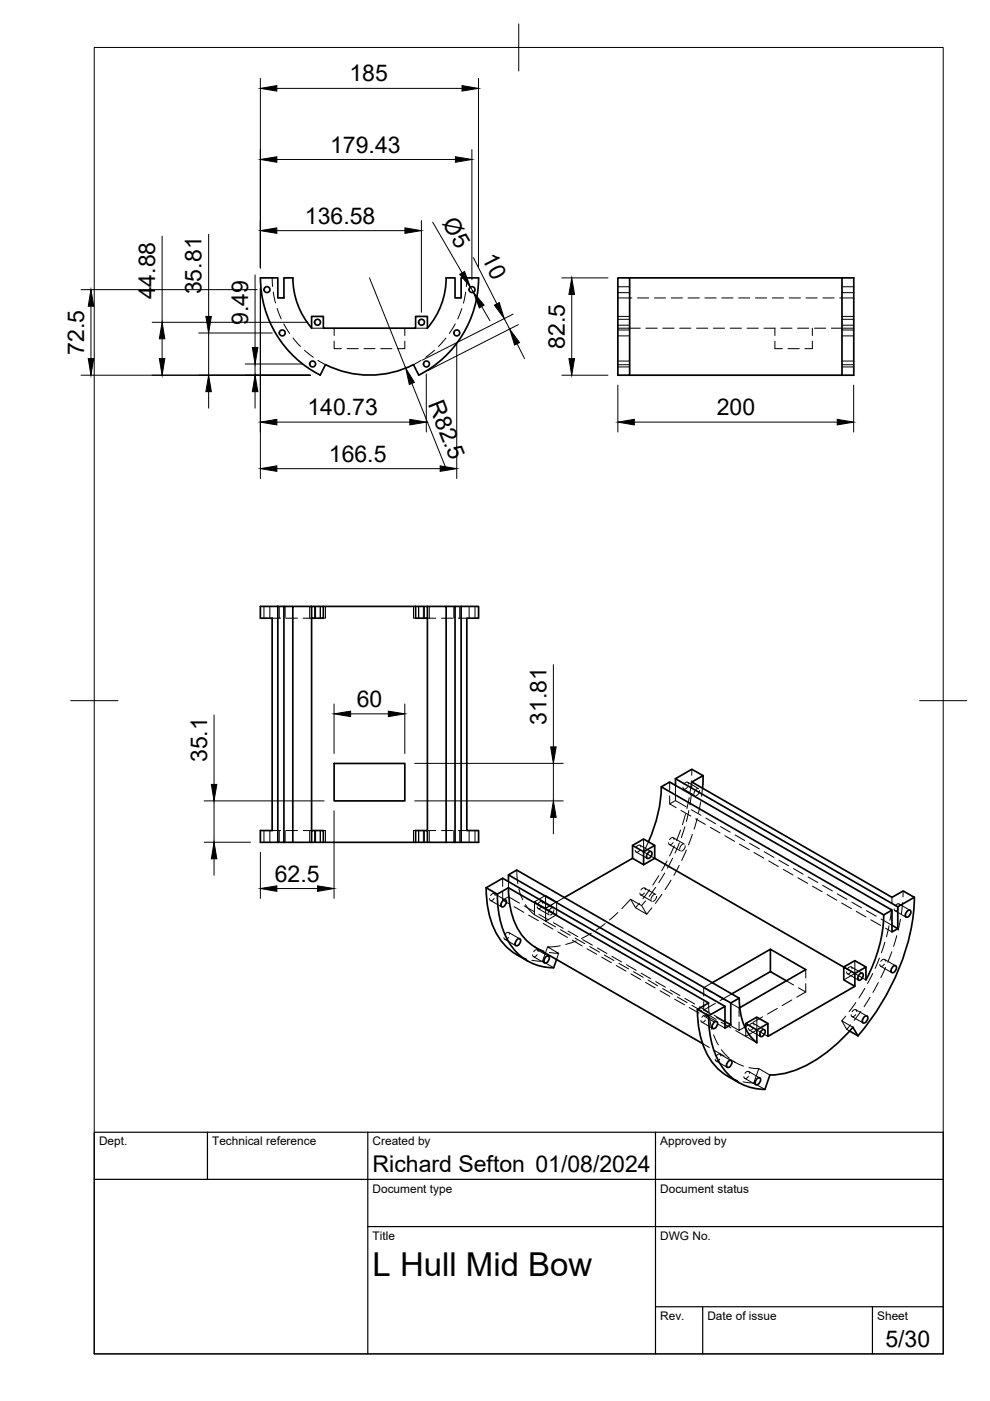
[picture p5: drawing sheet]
<svg xmlns="http://www.w3.org/2000/svg" width="210mm" height="297mm" viewBox="0 0 210 297" stroke-linecap="round" stroke-linejoin="round" font-family="sans-serif">
<!-- layer: Visible -->
<g fill="none" stroke="#000" stroke-width=".36">
<path d="M55.2 58.9h3.7v4.3h1.3v-4.3h1.9a16.4 16.4 0 0 0 4 10.7M55.2 58.9a23.1 23.1 0 0 0 12.7 20.6M131 58.9h2.5v20.7h-2.5zM133.5 58.9h45M178.5 58.9h2.5v20.7h-2.5zM66.1 69.6v-2.5h2.5v2.5h19.5v-2.5h2.5v2.5M69 77.3l-1.1 2.3M87.7 77.3l1.1 2.3M87.7 77.3a20.6 20.6 0 0 1-18.7 0M90.6 69.6a16.3 16.3 0 0 0 4-10.7h1.9v4.3h1.3v-4.3h3.7a23.1 23.1 0 0 1-12.7 20.6M133.5 79.6h45M58.9 128.6v50h1.3"/>
<path d="M60.2 128.6h-5v2.5h2.5v45h-2.5v2.5h3.7M62.1 128.6h-1.9v50M66.1 128.6v2.5h2.5v-2.5h-6.5v50M66.1 131.1v45M68.6 128.6h19.5M88.1 128.6h2.5v2.5h-2.5zM90.6 128.6h4v50M90.6 131.1v45M94.6 128.6h1.9v50M96.5 128.6h5v2.5h-2.5v45h2.5v2.5h-41.3M97.8 128.6v50M66.1 178.6v-2.5h2.5v2.5"/>
<path d="M70.8 161.9h15v7.9h-15zM88.1 178.6v-2.5h2.5v2.5M134.1 179.2l2.4-1.3 2.3 1.3-2.3 1.4M138.8 179.2v2.8M140.2 166.8a29.1 29.1 0 0 1-2.7 11.7M143.2 165.1l3.5-2 2.4 1.4-2.4 1.3 42.4 24.5 2.4-1.4 2.3 1.4M143.2 165.1v1.4M143.2 165.1l47.2 27.2M149.1 164.5l-.1 2.6M103.1 188.2a17.7 17.7 0 0 0 3.8 12.1 15.6 15.6 0 0 0 5 3.4M103.1 188.2l3.5-2 47.1 27.2v4.6l1.2-.7M103.1 188.2l2.3 1.4"/>
<path d="M105.5 189.6a18 18 0 0 0 3.6 11.8 10.7 10.7 0 0 0 8.3 3.8l.6-1.8M106.6 191l.6-.2a.97 .97 0 0 1-.8 1.5 .84 .84 0 0 1 .2-1.3zM107.8 188.2l42.4 24.4-2.3 1.4M107.8 188.2l-2.4 1.4M107.8 185.5v1.4M107.8 188.2a15.2 15.2 0 0 0 4 11.4l1.7 1.2 35.5 20.5M109.6 199.3l.6-.3a.97 .97 0 0 1-.8 1.5 .84 .84 0 0 1 .2-1.2zM134.1 182l2.4 1.3 2.3-1.3M134.1 182v-2.8l2.4 1.4v2.7M134.1 182l-14.4 8.3M137.4 180.8l.7-.3a.97 .97 0 0 1-.9 1.5 .84 .84 0 0 1 .2-1.2zM138.8 182l40.1 23 2.4-1.3 2.3 1.3"/>
<path d="M187.4 194a30.6 30.6 0 0 1-3.8 13.7M189.1 196.2l1.3 .7M192.3 193.2l.7-.2a.97 .97 0 0 1-.9 1.4 .84 .84 0 0 1 .2-1.2zM193.8 190.3l-3.4 2v4.6l-1.3 .7v-4.6l-1.7 1-47.2-27.2 1.8-1 47.1 27.2M193.9 190.2a47.4 47.4 0 0 1-10.8 28l-1.2 1.4M115.7 203l.6-.3a.97 .97 0 0 1-.8 1.5 .84 .84 0 0 1 .2-1.2zM147.9 214a17.7 17.7 0 0 0 3.8 12.1 15.6 15.6 0 0 0 5 3.4M147.9 214l2.3 1.4M150.2 215.4a18 18 0 0 0 3.7 11.8 10.7 10.7 0 0 0 8.3 3.8M151.3 216.8l.7-.2a.97 .97 0 0 1-.9 1.5 .84 .84 0 0 1 .2-1.3zM153.7 213.4l-3.5 2M153.7 216.6l1.2 .7"/>
<path d="M154.9 212.6l-47.1-27.1 1.8-1 47.1 27.1-1.8 1v4.7M156.7 211.6a11.4 11.4 0 0 0 3.8 9.5M158.1 217v1.2M161.4 218.5l.7-.2a.97 .97 0 0 1-.9 1.5 .84 .84 0 0 1 .2-1.3zM162.8 217l-2.3-1.3-2.4 1.3 2.4 1.4M163.3 201.3l-12.3 7.1M163.3 206l-8.1 4.7M166.7 207.9l-3.4-1.9v-4.7l7.5 4.3-14 8.1M180.1 218.6l1.8 1M180.8 217.8l1.1 1.8M180.9 217.8a29.7 29.7 0 0 1-14 9.6l-2.4 .5h-1.2l-1.1 3.1M181.3 206.4l-2.4-1.4v2.8l2.4 1.3"/>
<path d="M182.2 206.6l.7-.3a.97 .97 0 0 1-.9 1.5 .84 .84 0 0 1 .2-1.2zM183.2 215.7l.6-.3a.97 .97 0 0 1-.8 1.5 .84 .84 0 0 1 .2-1.2zM183.6 207.8v-2.8l-2.3 1.4v2.7l-18.5 10.6v-2.7l-2.3 1.4v2.7M189.3 205l.6-.2a.97 .97 0 0 1-.8 1.4 .84 .84 0 0 1 .2-1.2zM154.4 225.1l.6-.3a.97 .97 0 0 1-.8 1.5 .84 .84 0 0 1 .2-1.2zM160.5 228.8l.6-.3a.97 .97 0 0 1-.8 1.5 .84 .84 0 0 1 .2-1.2z"/>
<circle cx="56.6" cy="61.4" r=".62"/>
<circle cx="59.8" cy="70.6" r=".62"/>
<circle cx="66.3" cy="77.2" r=".62"/>
<circle cx="67.3" cy="68.3" r=".62"/>
<circle cx="89.4" cy="68.3" r=".62"/>
<circle cx="90.4" cy="77.2" r=".62"/>
<circle cx="96.8" cy="70.6" r=".62"/>
<circle cx="100.1" cy="61.4" r=".62"/>
</g>
<!-- layer: Hidden -->
<g fill="none" stroke="#000" stroke-width=".21">
<path d="M57.7 58.9l.1 1.8M99 58.9l-.1 1.9M57.9 61.9l.5 2.3M58.8 65.4l.8 2.2M60.2 68.7l1.2 2M62.1 71.7l1.6 1.8M64.6 74.3l1.8 1.4M66.1 69.6h2.5M67.4 76.4l1.6 .9M70.8 72.3v1.6h1.6M70.8 69.6v1.5M73.6 73.9h2.3"/>
<path d="M77.2 73.9h2.3M80.7 73.9h2.4M85.8 72.3v1.6h-1.5M85.8 69.6v1.5M88.1 69.6h2.5M89.3 76.4l-1.6 .9M92.1 74.3l-1.8 1.4M94.6 71.7l-1.6 1.8M96.5 68.7l-1.2 2M97.9 65.4l-.9 2.2M98.7 61.9l-.4 2.4M131 69.6h4.8"/>
<path d="M131 63.2h3M131 77.3h2.5M131 67.1h2.5M131 77.8h2.5M131 76.5h2.5M131 62h2.5M131 60.8h2.5M131 71.2h2.5M131 70h2.5M131 68.9h2.5M131 67.7h2.5M135.2 63.2h2.3"/>
<path d="M136.9 69.6h2.4M138.7 63.2h2.4M140.5 69.6h2.4M142.3 63.2h2.4M144.1 69.6h2.4M145.9 63.2h2.4M147.7 69.6h2.4M149.5 63.2h2.3M151.2 69.6h2.4M153 63.2h2.4M154.8 69.6h2.4M156.6 63.2h2.4"/>
<path d="M158.4 69.6h2.4M160.2 63.2h2.4M162 69.6h2.3v1.5M163.7 63.2h2.4M164.3 72.3v1.6h1.6M165.5 69.6h2.4M167.1 73.9h2.4M167.3 63.2h2.4M169.1 69.6h2.4M170.9 63.2h2.4M172.2 72.3v1.6h-1.6M172.2 69.6v1.5"/>
<path d="M172.7 69.6h2.4M174.5 63.2h2.3M176.3 69.6h4.7M178 63.2h3M178.5 77.3h2.5M178.5 67.1h2.5M178.5 77.8h2.5M178.5 76.5h2.5M178.5 62h2.5M178.5 60.8h2.5M178.5 71.2h2.5M178.5 70h2.5"/>
<path d="M178.5 68.9h2.5M178.5 67.7h2.5M56 128.6v2.5M57.2 128.6v2.5M57.7 131.1h1.8M59.2 128.6v2.5M60.5 128.6v2.5M60.7 131.1h2.4M64.3 131.1h1.8M65.7 128.6v2.5M66.7 128.6v2.5M66.9 128.6v2.5"/>
<path d="M67.9 128.6v2.5M69 128.6v2.5h-.4M87.7 128.6v2.5h.4M88.7 128.6v2.5M88.8 128.6v2.5M89.8 128.6v2.5M90 128.6v2.5M90.6 131.1h1.8M91 128.6v2.5M93.6 131.1h2.4M96.2 128.6v2.5M97.2 131.1h1.8"/>
<path d="M97.5 128.6v2.5M99.5 128.6v2.5M100.7 128.6v2.5M56 176.1v2.5M57.2 176.1v2.5M57.7 176.1h1.8M59.2 176.1v2.5M60.5 176.1v2.5M60.7 176.1h2.4M64.3 176.1h1.8M65.7 176.1v2.5M66.7 176.1v2.5"/>
<path d="M66.9 176.1v2.5M67.9 176.1v2.5M68.6 176.1h.4v2.5M88.1 176.1h-.4v2.5M88.7 176.1v2.5M88.8 176.1v2.5M89.8 176.1v2.5M90 176.1v2.5M90.6 176.1h1.8M91 176.1v2.5M93.6 176.1h2.4M96.2 176.1v2.5"/>
<path d="M97.2 176.1h1.8M97.5 176.1v2.5M99.5 176.1v2.5M100.7 176.1v2.5M135.7 179.2l2.3 1.4M135.9 179.6a.48 .48 0 0 0-.5-.5 .48 .48 0 0 0-.5 .5M136.5 177.9v2.7l2.3 1.4M137.5 178.5l-1 2.1M141.9 179.1l2.4 1.3M142 170.4l1.4 .8M142 165.8v1.7M142 168.7v1.7"/>
<path d="M142.7 178.7a.47 .47 0 0 1-.5 .4 .47 .47 0 0 1-.4-.4M142.7 177.6l2.4 1.4M142.9 178a.48 .48 0 0 0-.5-.4 .48 .48 0 0 0-.4 .4M143 179.3l-1 2.2M143.2 166.5v3.2M143.2 169.7l2.3 1.4M143.2 169.7l-1.2 .7M144 178.7l-.9 2.2M144.3 176l-.9 2.2M144.4 171.8l2.1 1.2M144.9 179l-.5 .3-.3 .7M145 167.3l2.3 1.4"/>
<path d="M145.2 175.3l-.7 2.3M145.3 179.4l-.3 .7-.5 .3M145.4 172.6l-.7 2.3M145.8 166.9h-.1a.48 .48 0 0 1-.4 .4 .48 .48 0 0 1-.5-.3v-.1M145.8 165.8l2.3 1.4M146 166.3a.48 .48 0 0 0-.5-.5 .48 .48 0 0 0-.5 .5M146 171.8l-.5 2.4M146.1 169.1l-.5 2.3M146.6 171.7l2 1.2M146.6 168.3l-.3 2.4M146.6 165.6l-.3 2.3M146.7 165.8v1.3"/>
<path d="M146.7 163.1v1.3M146.8 176.9l-.8 2.2M147.5 173.6l2.1 1.2M147.8 173.5l-.6 2.3M147.9 167.2l-.4 .3-.3 .8M148.3 167.6l-.3 .8-.4 .3M148.6 170l-.5 2.3M148.9 167.1l-.2 1.7M149.6 173.4l2.1 1.3M150.6 175.4l2.1 1.2M152.8 175.2l2 1.2M153.7 177.2l2 1.2"/>
<path d="M155.9 177l2 1.2M156.8 179l2.1 1.2M158.9 178.8l2.1 1.2M104 190.9l2.3 1.4M104.8 190.5h-.1a.48 .48 0 0 1-.4 .4 .48 .48 0 0 1-.5-.3v-.1M104.8 189.5l2.4 1.3M105 189.9a.48 .48 0 0 0-.5-.5 .48 .48 0 0 0-.5 .5M106.6 190.8l1.2-.7 2.3 1.4M106.6 186.2v1.7M106.6 189.1v1.7M106.6 190.8l1.3 .8M107 199.1l2.4 1.4"/>
<path d="M107.8 186.9v3.2M107.8 198.7v.1a.47 .47 0 0 1-.5 .4 .47 .47 0 0 1-.5-.4M107.9 197.7l2.3 1.4M108 198.1a.45 .45 0 0 0-.4-.5 .45 .45 0 0 0-.5 .4v.1M109 192.2l2.1 1.2M109.6 184.5l.2 2.9M110 188.5l.8 2.3M111.1 192.1l2.1 1.2M111.4 191.8l.8 1.1 1.1 1M112.1 194l2.1 1.2M114.1 192.6l2.3 1.4M114.3 193.9l2 1.1"/>
<path d="M114.9 192.2h-.1a.46 .46 0 0 1-.4 .5 .46 .46 0 0 1-.5-.5M114.9 191.2l2.4 1.3M115.1 191.5a.48 .48 0 0 0-.5-.4 .48 .48 0 0 0-.5 .5M115.2 195.8l2 1.2M115.7 192.6l2.3 1.3-2.3 1.4 2.1 1.2M115.7 189.9l2.3 1.3-2.3 1.4zM115.7 189.9l-2.4 1.3 2.4 1.4v2.7l-2.4-1.4v-2.7M117 192.5l-.4 .3-.3 .8M117.2 191.7l-1.5 .9M117.3 195.6l2.1 1.2M117.4 192.9l-.2 .8-.5 .3M118 191.2v2.7"/>
<path d="M118.3 197.6l2 1.2M118.8 197.1l2.1 1.2M119.7 190.3l-1.5 .8M120.4 197.4l2.1 1.2M121.4 199.4l2 1.2M121.9 198.9l2.1 1.2M122.2 199.5l-2.2 .7M123.5 199.2l2.1 1.2M125.4 197.9l-2.1 1.1M128.3 195.8l-1.9 1.4M131 193.5l-1.8 1.6M133.7 190.7l1 1.8 2.4 1.3 1.1-1.3"/>
<path d="M134.9 180.6l2.3 1.4M135.6 191.5l-.9 1M135.7 180.2l-.1 .1a.47 .47 0 0 1-.5 .4 .47 .47 0 0 1-.4-.4M135.8 189.7l2.4 1.4M136 192l1.1 1.8M136.6 189.3v.1a.47 .47 0 0 1-.5 .4 .47 .47 0 0 1-.4-.5M136.7 188.3l2.3 1.3M136.8 188.7a.44 .44 0 0 0-.4-.5 .44 .44 0 0 0-.4 .4l-.1 .1M136.9 191l-.9 1-2.3-1.3-1.9 1.9M137.7 188.6l-1.4 1.9M138.8 189.6l-.5 .4-.3 .7M139 188.1l-1.4 2"/>
<path d="M139.2 190l-.3 .8-.4 .3M139.7 185.7l-1.3 2M140.3 189.6l-1.4 1.9M140.9 185.1l-1.2 2M141.4 182.5l-1.1 2.1M142.3 186.6l-1.3 2M142.6 182l-1.1 2.1M144 183.5l-1.1 2.1M145.5 180.2l-1 2.2M159.9 180.7l2 1.2M162 180.6l2.1 1.2M163 182.5l2 1.2"/>
<path d="M165.1 182.4l2.1 1.2M166.1 184.3l2 1.2M168.2 184.2l2.1 1.1M169.2 186.1l2 1.2M171.3 185.9l2.1 1.2M172.3 187.9l2 1.2M174.4 187.7l2.1 1.2M175.4 189.7l2 1.2M177.5 189.5l2.1 1.2M178.5 191.5l2 1.1M180.6 191.3l2.1 1.2M181.5 193.2l2.1 1.2"/>
<path d="M183.7 193.1l2.1 1.2M184.6 195l2.1 1.2M186.8 194.8l2.3 1.4M187.6 199.8l-.7 2.2M187.7 196.8l1.4 .8M188.5 196.3l-.5 2.3M189 192.8l-.3 2.3M189.1 190.3v1.3M189.8 193.1l2.3 1.4M190.1 198.4l-.6 2.3M190.5 192.7a.47 .47 0 0 1-.5 .5 .47 .47 0 0 1-.4-.5M190.6 191.7l2.4 1.3"/>
<path d="M190.8 192a.44 .44 0 0 0-.4-.4 .44 .44 0 0 0-.5 .3l-.1 .2M190.9 194.9l-.5 2.3M191.4 191.4l-.3 2.3M191.5 188.9v1.3M109.5 202.4l2.1 .9M112.8 203.6l2.2 .2M113.1 202.8l2.4 1.4M113.5 200.9l1.8 .7M113.9 202.4v.1a.47 .47 0 0 1-.5 .4 .47 .47 0 0 1-.5-.4v-.1M113.9 201.4l2.4 1.3M114.1 201.8a.48 .48 0 0 0-.5-.5 .48 .48 0 0 0-.4 .5M115 203.8l2.4 1.4"/>
<path d="M116.1 200.8l-1.1 3M118.4 202.1l-.4 1.3M118.8 200.5l-2.7 .3 2.3 1.3-1.9-.2M124.5 201.2l2 1.1M125 200.7l2.1 1.2M126.6 201l2.1 1.2M127.6 202.9l2 1.2M128.1 202.5l2.1 1.2M129.7 202.8l2.1 1.1M130.7 204.7l2 1.2M131.2 204.2l2.1 1.2M132.8 204.5l2.1 1.2"/>
<path d="M133.8 206.5l2 1.2M134.3 206l2.1 1.2M135.9 206.3l2.1 1.2M136.9 208.3l2 1.2M137.4 207.8l2.1 1.2M139 208.1l2.1 1.2M140 210.1l2 1.2M140.5 209.6l2.1 1.2M142.1 209.9l2.1 1.2M143 211.8l2.1 1.2M143.6 211.4l2.1 1.2M145.2 211.7l2.1 1.2"/>
<path d="M146.1 213.6l2.1 1.2M146.7 213.2l2.1 1.1M148.3 213.5l2.1 1.2M148.8 216.7l2.3 1.4M149.2 209.4v1.8M149.2 212.4v1.8M149.2 214.2l1.7 .9M149.2 209.4l1.7 1M149.2 215.4l2.1 1.2M149.6 216.3h-.1a.46 .46 0 0 1-.4 .5 .46 .46 0 0 1-.5-.5M149.6 215.3l2.4 1.3M149.8 215.6a.45 .45 0 0 0-.4-.4 .45 .45 0 0 0-.5 .4l-.1 .1"/>
<path d="M149.8 214.9l2 1.2M150.2 212.6l.1 2.1M150.5 215.9l.4 2.4M151 208.4l-1.8 1M151.3 219.4l1 2.1M151.4 215.3l2.3 1.3M151.7 212.7l-2.5 1.5M151.9 215.7l2.1 1.2M151.9 211l2.1 1.2M152.3 217.2l1.4 .8M152.9 216.7l2.1 1.2M155 217.5l1.7 1"/>
<path d="M155 212.8l1.7 .9M155.2 210.7l-2.5 1.4M156 218.5l2.1 1.2 2.4-1.3 2.3 1.3M156.7 216.7v1.8l1.9-1.1M156.7 213.7v1.8M156.8 213.7h-.1M158.1 218.2v1.5l2.4 1.4M158.9 218.4l2.3 1.4M159.7 218h-.1a.47 .47 0 0 1-.4 .5 .47 .47 0 0 1-.5-.5M159.7 217l2.4 1.3M159.9 217.3a.44 .44 0 0 0-.4-.4 .44 .44 0 0 0-.5 .4l-.1 .1M160.5 215.7v2.7"/>
<path d="M161.7 215.6l-2.1 1.2M164.8 213.8l-2.1 1.2M166.7 207.9l1.6 .9M167.9 212l-2.1 1.2M169.3 209.4l1.5 .9M170.8 205.6v1.8M170.8 208.6v1.7M170.8 210.3l-1.9 1.1M178.5 216.4l1 1.9M178.9 205l2.4 1.4-2.4 1.4M179.3 215.4l-.8 1 2.3 1.4M179.5 218.3l.6 .3"/>
<path d="M179.7 206.4l2.3 1.4M180.4 217.3l-.9 1M180.4 206v.1a.47 .47 0 0 1-.4 .4 .47 .47 0 0 1-.5-.4M180.5 205l2.3 1.4M180.6 215.5l2.4 1.4M180.7 205.4a.48 .48 0 0 0-.5-.5 .48 .48 0 0 0-.5 .5M181.3 203.7v2.7l2.3 1.4M181.4 215.1v.1a.47 .47 0 0 1-.4 .4 .47 .47 0 0 1-.5-.4v-.1M181.4 212.6l-1.4 1.9M181.5 214.1l2.3 1.3M181.6 214.5a.48 .48 0 0 0-.5-.5 .48 .48 0 0 0-.4 .5M182.5 214.4l-1.4 2"/>
<path d="M183.4 209.6l-1.3 2M184.5 211.4l-1.3 2.1M185 206.4l-1.1 2.1M186.2 208.3l-1.1 2.1M186.5 203.1l-1 2.2M186.7 204.9l2.4 1.3M187.5 204.4v.1a.48 .48 0 0 1-.5 .4 .48 .48 0 0 1-.5-.4M187.5 203.4l2.4 1.4M187.7 203.8a.48 .48 0 0 0-.5-.4 .48 .48 0 0 0-.4 .4M187.8 205.1l-1 2.2M189.1 201.8l-.9 2.2M149 221.3l1.4 .8"/>
<path d="M151.4 222.7l2.1 1.2M151.8 224.9l2.4 1.4M152.6 224.5v.1a.47 .47 0 0 1-.5 .4 .47 .47 0 0 1-.5-.4M152.7 223.5l2.3 1.4M152.8 223.9a.48 .48 0 0 0-.5-.5 .48 .48 0 0 0-.4 .5M153 222.6l1.6 1.7M154.3 228.2l2.1 .9M154.5 224.5l1.5 .8M155.5 225l2.1 1M157.5 229.4l2.3 .2M157.9 228.6l2.4 1.4M158.7 228.2h-.1a.47 .47 0 0 1-.4 .5 .47 .47 0 0 1-.5-.5"/>
<path d="M158.7 227.2l2.4 1.3M158.8 226.3l2.1 .3M158.9 227.6a.48 .48 0 0 0-.5-.5 .48 .48 0 0 0-.5 .5M163.2 227.9l-2.3-1.3-1.1 3 2.4 1.4"/>
</g>
<!-- layer: BORDER -->
<path d="M20 10.1h180v276.9h-180zM110 5.1v10M15 148.6h10M195 148.6h10" fill="none" stroke="#000" stroke-width=".21"/>
<!-- layer: TITLEBLOCK -->
<path d="M20 240.1h180v46.9h-180zM20 250h180M44 240.1v9.9M78 240.1v46.9M139 240.1v46.9M78 260.1h122M139 277.1h61M149 277.1v9.9M185 277.1v9.9" fill="none" stroke="#000" stroke-width=".25"/>
<!-- layer: FD_Dimensions -->
<g fill="none" stroke="#000" stroke-width=".21">
<path d="M55.2 16.6v40.2M58.7 18.7h39.3M101.5 16.6v40.2M58.7 33.8h37.9M100.1 31.7v27.6M34.4 50.1v18.2M44.2 49.7v17.4M54.1 58.3v15.4M58.7 48.9h27.2M78.3 58.9l7.7 19.1M89.3 46.8v19.4M91.7 47.1l6.3 10.8"/>
<path d="M100.4 54.6l4.9 9.8M119.1 58.9h9.8M17.2 79.6h48.6M17.2 61.4h37.3M19.3 64.9v11.1M32.3 68.3h32.9M34.4 71.8v4.2M42.1 70.6h15.6M44.2 70.6v9M52 77.2h12.2M54.1 77.2v2.4M55.2 61v40.5"/>
<path d="M90.4 79.3v12.3M96.8 72.7v28.8M99.7 60.9l.7 1.1M102.1 65l1.8 3M106.9 67.5l1.2 2.3M108.8 66.6l-19.3 9.8M109.6 72.9l1.6 3.1M109.9 68.8l-19.2 9.8M119.1 79.6h9.8M121.2 62.4v13.6M44.2 83v3.5M54.1 83v3.5"/>
<path d="M58.7 89.5h28.2M58.7 99.4h34.6M87.3 81.3l7.3 18.2M131 81.6v10M134.5 89.5h43M181 81.6v10M45.4 151.6v14.7M70.8 149.3v10.5M74.3 151.3h8M85.8 149.3v10.5M117.3 140.9v17.5M43.3 178.6h9.8"/>
<path d="M43.3 169.8h25.4M45.4 169.8v8.8M70.8 171.9v18.6M87.9 169.8h31.5M87.9 161.8h31.5M117.3 161.8v8M117.3 173.3v3.5M45.4 182.1v3.5M55.2 180.7v9.8M58.7 188.4h8.6"/>
</g>
<g fill="#000" stroke="#000" stroke-width=".21">
<path d="M55.2 18.7l3.5-.6v1.2zM98 18.1l3.5 .6-3.5 .6zM55.2 33.8l3.5-.6v1.2zM96.6 33.2l3.5 .6-3.5 .6zM55.2 48.9l3.5-.6v1.2zM85.9 48.3l3.4 .6-3.4 .6zM97.5 58.2l1-.6 1.2 3.3zM18.7 76h1.2l-.6 3.6zM19.3 61.4l.6 3.5h-1.2zM33.8 76h1.1l-.5 3.6zM34.4 68.3l.5 3.5h-1.1zM43.6 67.1h1.2l-.6 3.5z"/>
<path d="M53.5 73.7h1.2l-.6 3.5zM100.4 62l2.2 2.7-1 .6zM104.8 64.7l1.1-.5 1 3.3zM108.1 69.8l2.1 2.8-1.1 .6zM120.6 76h1.2l-.6 3.6zM121.2 58.9l.6 3.5h-1.2zM44.2 79.6l.6 3.4h-1.2zM54.1 79.6l.6 3.4h-1.2zM55.2 99.4l3.5-.6v1.1zM55.2 89.5l3.5-.6v1.2zM86.9 88.9l3.5 .6-3.5 .6zM86 78l1.9 3.1-1.1 .4z"/>
<path d="M93.3 98.8l3.5 .6-3.5 .5zM131 89.5l3.5-.6v1.2zM177.5 88.9l3.5 .6-3.5 .6zM70.8 151.3l3.5-.5v1.1zM82.3 150.8l3.5 .5-3.5 .6zM116.8 158.4h1.1l-.6 3.4zM44.8 166.3h1.2l-.6 3.5zM117.3 169.8l.6 3.5h-1.1zM45.4 178.6l.6 3.5h-1.2zM55.2 188.4l3.5-.6v1.2zM67.3 187.8l3.5 .6-3.5 .6z"/>
</g>
<text font-size="7" x="79" y="270.6">L Hull Mid Bow</text>
<g font-size="4.9">
<text x="74.1" y="17.3">185</text>
<text x="70" y="32.3">179.43</text>
<text x="64.6" y="47.4">136.58</text>
<text x="93.7" y="47.4" transform="rotate(60 93.7 47.4)">Ø5</text>
<text x="102.1" y="54.7" transform="rotate(63 102.1 54.7)">10</text>
<text x="32.9" y="63.5" transform="rotate(-90 32.9 63.5)">44.88</text>
<text x="42.8" y="62.4" transform="rotate(-90 42.8 62.4)">35.81</text>
<text x="52.6" y="69" transform="rotate(-90 52.6 69)">9.49</text>
<text x="17.8" y="75.3" transform="rotate(-90 17.8 75.3)">72.5</text>
<text x="119.8" y="74" transform="rotate(-90 119.8 74)">82.5</text>
<text x="65.2" y="88">140.73</text>
<text x="90.7" y="85.7" transform="rotate(68 90.7 85.7)">R82.5</text>
<text x="152" y="88">200</text>
<text x="69.7" y="97.9">166.5</text>
<text x="75.6" y="149.9">60</text>
<text x="115.9" y="153.7" transform="rotate(-90 115.9 153.7)">31.81</text>
<text x="43.9" y="161.6" transform="rotate(-90 43.9 161.6)">35.1</text>
<text x="58.3" y="186.9">62.5</text>
<text x="79" y="248.5">Richard Sefton 01/08/2024</text>
<text x="187.7" y="285.7">5/30</text>
</g>
<g font-size="2.5">
<text x="21" y="242.9">Dept.</text>
<text x="45" y="242.9">Technical reference</text>
<text x="79" y="242.9">Created by</text>
<text x="140" y="242.9">Approved by</text>
<text x="79" y="252.8">Document type</text>
<text x="140" y="252.8">Document status</text>
<text x="79" y="262.9">Title</text>
<text x="140" y="262.9">DWG No.</text>
<text x="140" y="279.9">Rev.</text>
<text x="150" y="279.9">Date of issue</text>
<text x="186" y="279.9">Sheet</text>
</g>
</svg>
